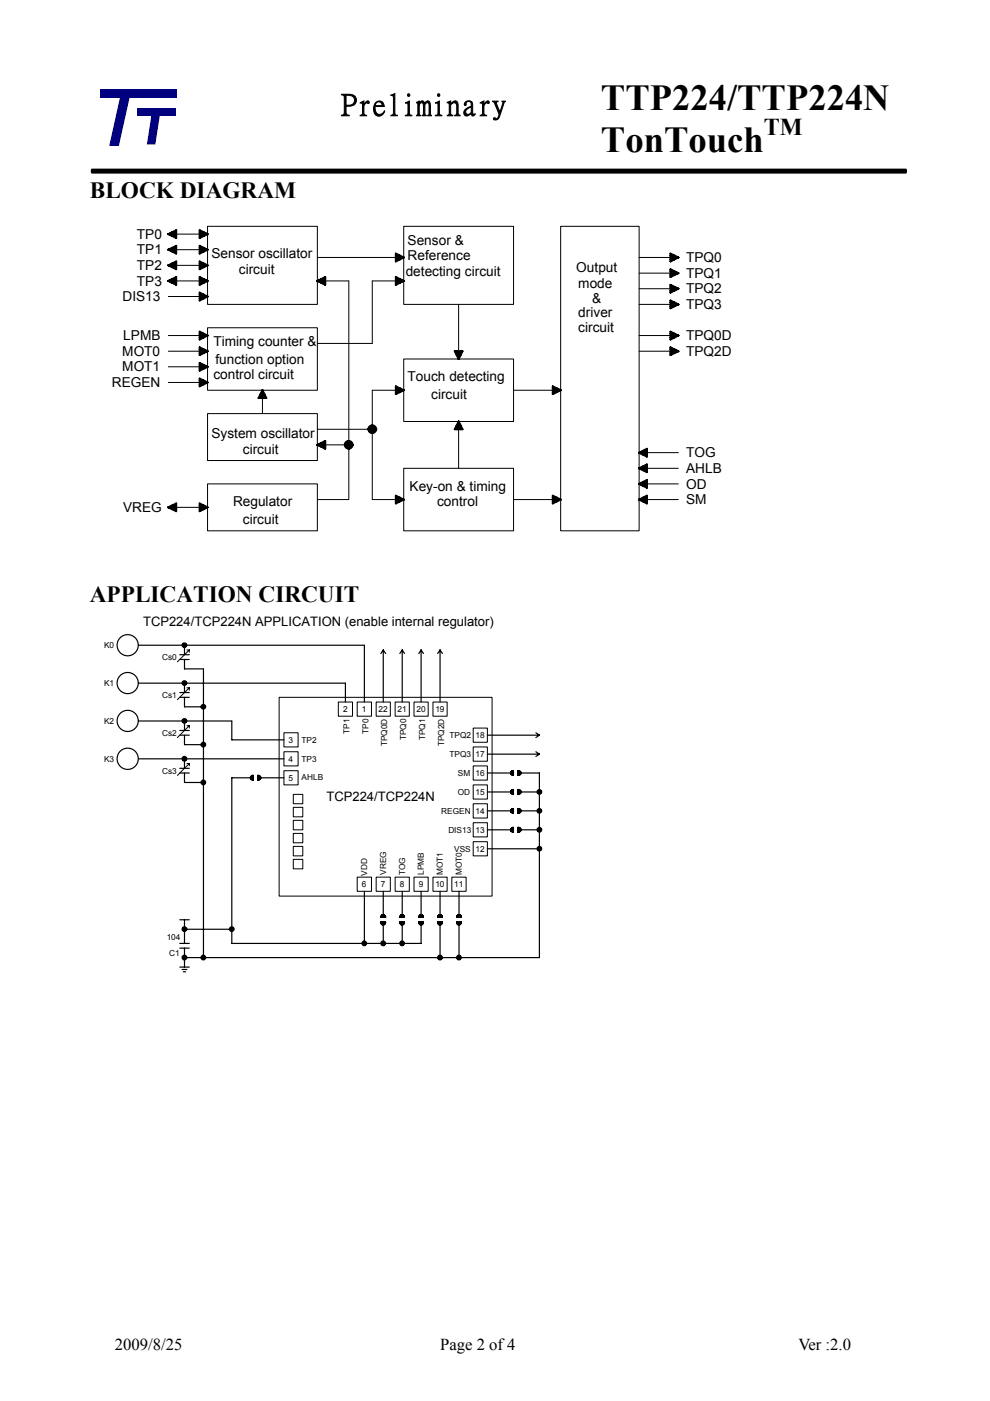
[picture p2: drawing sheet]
<svg xmlns="http://www.w3.org/2000/svg" width="210mm" height="297mm" viewBox="0 0 210 297" stroke-linecap="round" stroke-linejoin="round" font-family="sans-serif">
<g fill="#010180">
<path d="M21.2 19h16.2v1.8h-16.2z"/>
<path d="M29.1 23h8.2v1.6h-8.2z"/>
</g>
<g fill="#010180">
<path d="M25.8 19h2.1l-2.7 11.9h-2z"/>
<path d="M32.3 23h1.8l-1.2 7.6h-1.8z"/>
</g>
<path d="M19.4 36.3h172.8" fill="none" stroke="#000" stroke-width=".62"/>
<g fill="none" stroke="#000" stroke-width=".21">
<path d="M35.7 49.6h6.6M35.7 59.6h6.6M35.7 56.3h6.6M35.7 52.9h6.6M44 48h23.3v16.5h-23.3zM67.3 54.6h16.6M69 59.6h5v46.3h-6.7M83.9 59.6h-5v13.2h-11.6M85.6 48h23.3v16.5h-23.3zM118.9 48h16.6v64.5h-16.6zM135.5 57.9h6.7M135.5 54.6h6.7"/>
<path d="M35.7 74.5h6.6M35.7 71.1h6.6M35.7 62.9h6.6M35.7 77.8h6.6M44 69.5h23.3v13.2h-23.3zM85.6 76.1h23.3v13.3h-23.3zM97.2 64.5v10M135.5 74.5h6.7M135.5 71.1h6.7M135.5 64.5h6.7M135.5 61.2h6.7M35.7 81.1h6.6"/>
<path d="M44 87.7h23.3v9.9h-23.3zM55.6 82.7v5M67.3 91h11.6M69 94.3h5M83.9 82.7h-5v23.2h5M85.6 99.3h23.3v13.2h-23.3zM97.2 91v8.3M108.9 82.7h8.3M137.2 96h6.6M137.2 99.3h6.6M35.7 107.6h6.6M44 102.6h23.3v9.9h-23.3z"/>
<path d="M108.9 105.9h8.3M137.2 105.9h6.6M137.2 102.6h6.6M39.6 137.8h.5M40.1 137.8v.5M40.1 137.8l-2.5 2.5M39.6 145.8h.5M39.6 153.9h.5M40.1 145.8v.5M40.1 153.9v.5M40.1 145.8l-2.5 2.5M40.1 153.9l-2.5 2.5"/>
<path d="M59.2 147.8h45.1v42.2h-45.1zM60.2 155.4h3v3h-3zM60.2 159.4h3v3h-3zM71.7 148.8h3v3h-3zM75.7 148.8h3.1v3h-3.1zM79.8 148.8h3v3h-3zM83.8 148.8h3v3h-3zM87.8 148.8h3v3h-3zM91.8 148.8h3v3h-3zM100.3 158.4h3v3h-3zM100.3 154.4h3v3h-3zM39.6 161.9h.5"/>
<path d="M40.1 161.9v.5M40.1 161.9l-2.5 2.5M60.2 163.4h3v3h-3zM62.2 179.5h2v2h-2zM62.2 176.7h2v2h-2zM62.2 173.9h2v2h-2zM62.2 171.2h2v2h-2zM62.2 168.4h2v2h-2zM100.3 178.5h3v3h-3zM100.3 174.4h3v3h-3zM100.3 170.4h3v3h-3zM100.3 166.4h3v3h-3z"/>
<path d="M100.3 162.4h3v3h-3zM62.2 182.2h2v2h-2zM75.7 186h3.1v3h-3.1zM79.8 186h3v3h-3zM83.8 186h3v3h-3zM87.8 186h3v3h-3zM91.8 186h3v3h-3zM95.8 186h3v3h-3z"/>
</g>
<g fill="none" stroke="#000" stroke-width=".41">
<path d="M35.7 49.6l1.7 .4M35.7 49.6l1.7-.8v1.7zM35.7 52.9l1.7-.8v1.7zM35.7 56.3l1.7-.9v1.7zM35.7 59.6l1.7-.9v1.7zM35.7 59.6l1.7 .4M35.7 56.3l1.7 .4M35.7 52.9l1.7 .5M36.1 49.6h.8M36.1 59.6h.8M36.1 56.3h.8M36.1 52.9h.8"/>
<path d="M36.5 49.2v.8M36.5 52.5v.9M36.5 55.8v.9M36.5 59.2v.8M36.9 49.2v.8M36.9 52.5v.9M36.9 55.8v.9M36.9 59.2v.8M37.4 49.2l-1.7 .4M37.4 59.2l-1.7 .4M37.4 55.8l-1.7 .5M37.4 52.5l-1.7 .4"/>
<path d="M42.3 48.8l1.7 .8-1.7 .9zM42.3 52.1l1.7 .8-1.7 .9zM42.3 55.4l1.7 .9-1.7 .8zM42.3 58.7l1.7 .9-1.7 .8zM42.3 49.2l1.7 .4M42.3 59.2l1.7 .4M42.3 55.8l1.7 .5M42.3 52.5l1.7 .4M42.8 49.2v.8M42.8 52.5v.9M42.8 55.8v.9M42.8 59.2v.8"/>
<path d="M42.8 49.6h.8M42.8 59.6h.8M42.8 56.3h.8M42.8 52.9h.8M43.2 49.2v.8M43.2 52.5v.9M43.2 55.8v.9M43.2 59.2v.8M44 49.6l-1.7 .4M44 59.6l-1.7 .4M44 56.3l-1.7 .4M44 52.9l-1.7 .5"/>
<path d="M67.3 59.6l1.7-.9v1.7zM67.3 59.6l1.7 .4M67.7 59.6h.8M68.1 59.2v.8M68.5 59.2v.8M69 59.2l-1.7 .4M83.9 53.8l1.7 .8-1.7 .8zM83.9 58.7l1.7 .9-1.7 .8zM83.9 59.2l1.7 .4M83.9 54.2l1.7 .4M84.3 54.6h.9M84.3 59.6h.9"/>
<path d="M84.3 54.2v.8M84.3 59.2v.8M84.8 54.2v.8M84.8 59.2v.8M85.6 59.6l-1.7 .4M85.6 54.6l-1.7 .4M142.2 53.8l1.6 .8-1.6 .8zM142.2 57.1l1.6 .8-1.6 .8zM142.2 57.5l1.6 .4M142.2 54.2l1.6 .4M142.6 54.2v.8M142.6 57.5v.8"/>
<path d="M142.6 57.9h.8M142.6 54.6h.8M143 54.2v.8M143 57.5v.8M143.8 57.9l-1.6 .4M143.8 54.6l-1.6 .4M42.3 62l1.7 .9-1.7 .8zM42.3 62.5l1.7 .4M42.3 70.3l1.7 .8-1.7 .9zM42.3 73.6l1.7 .9-1.7 .8zM42.3 76.9l1.7 .9-1.7 .8zM42.3 70.7l1.7 .4"/>
<path d="M42.3 77.4l1.7 .4M42.3 74l1.7 .5M42.8 74.5h.8M42.8 71.1h.8M42.8 62.9h.8M42.8 62.5v.8M42.8 70.7v.9M42.8 74v.9M42.8 77.4v.8M42.8 77.8h.8M43.2 62.5v.8M43.2 70.7v.9"/>
<path d="M43.2 74v.9M43.2 77.4v.8M44 62.9l-1.7 .4M44 71.1l-1.7 .5M44 77.8l-1.7 .4M44 74.5l-1.7 .4M96.4 74.5h1.7l-.9 1.6zM96.8 74.5l.4 1.6M96.8 75.3h.9M96.8 74.9h.9M97.2 74.9v.8M97.7 74.5l-.5 1.6"/>
<path d="M142.2 73.6l1.6 .9-1.6 .8zM142.2 74l1.6 .5M142.2 60.4l1.6 .8-1.6 .8zM142.2 63.7l1.6 .8-1.6 .9zM142.2 70.3l1.6 .8-1.6 .9zM142.2 70.7l1.6 .4M142.2 64.1l1.6 .4M142.2 60.8l1.6 .4M142.6 74.5h.8M142.6 60.8v.8M142.6 64.1v.8M142.6 70.7v.9"/>
<path d="M142.6 74v.9M142.6 71.1h.8M142.6 64.5h.8M142.6 61.2h.8M143 60.8v.8M143 64.1v.8M143 70.7v.9M143 74v.9M143.8 74.5l-1.6 .4M143.8 71.1l-1.6 .5M143.8 64.5l-1.6 .4M143.8 61.2l-1.6 .4"/>
<path d="M42.3 80.3l1.7 .8-1.7 .8zM42.3 80.7l1.7 .4M42.8 80.7v.8M42.8 81.1h.8M43.2 80.7v.8M44 81.1l-1.7 .4M55.2 83.6h.9M55.2 84h.9M55.6 82.7l.5 1.7M55.6 82.7l-.4 1.7M55.6 83.1v.9M55.6 82.7l.9 1.7h-1.7z"/>
<path d="M67.3 94.3l1.7 .4M67.3 94.3l1.7-.8v1.6zM67.7 94.3h.8M68.1 93.9v.8M68.5 93.9v.8M69 93.9l-1.7 .4M73.1 94.3l.9-.8 .8 .8-.8 .8zM73.5 94.3l.5 .4-.5-.4M74 93.9l.4 .4-.4 .4zM74 93.9l-.5 .4M78.1 91l.9-.8 .8 .8-.8 .8zM78.5 91l.5 .4-.5-.4"/>
<path d="M79 90.6l.4 .4-.4 .4zM79 90.6l-.5 .4M83.9 81.9l1.7 .8-1.7 .9zM83.9 82.3l1.7 .4M84.3 82.3v.8M84.3 82.7h.9M84.8 82.3v.8M85.6 82.7l-1.7 .4M96.8 90.2h.9M96.8 90.6h.9M97.2 89.4l.5 1.6M97.2 89.4l-.4 1.6"/>
<path d="M97.2 89.8v.8M97.2 89.4l.9 1.6h-1.7zM117.2 81.9l1.7 .8-1.7 .9zM117.2 82.3l1.7 .4M117.6 82.3v.8M117.6 82.7h.8M118 82.3v.8M118.9 82.7l-1.7 .4M135.5 96l1.7-.9v1.7zM135.5 99.3l1.7-.8v1.6zM135.5 96l1.7 .4M135.5 99.3l1.7 .4"/>
<path d="M135.9 96h.9M135.9 99.3h.9M136.3 95.6v.8M136.3 98.9v.8M136.8 95.6v.8M136.8 98.9v.8M137.2 95.6l-1.7 .4M137.2 98.9l-1.7 .4M35.7 107.6l1.7-.9v1.7zM35.7 107.6l1.7 .4M36.1 107.6h.8M36.5 107.1v.9"/>
<path d="M36.9 107.1v.9M37.4 107.1l-1.7 .5M42.3 106.7l1.7 .9-1.7 .8zM42.3 107.1l1.7 .5M42.8 107.1v.9M42.8 107.6h.8M43.2 107.1v.9M44 107.6l-1.7 .4M83.9 105.1l1.7 .8-1.7 .8zM83.9 105.5l1.7 .4M84.3 105.9h.9M84.3 105.5v.8"/>
<path d="M84.8 105.5v.8M85.6 105.9l-1.7 .4M117.2 105.5l1.7 .4M117.2 105.1l1.7 .8-1.7 .8zM117.6 105.9h.8M117.6 105.5v.8M118 105.5v.8M118.9 105.9l-1.7 .4M135.5 105.9l1.7 .4M135.5 105.9l1.7-.8v1.6zM135.5 102.6l1.7-.8v1.6zM135.5 102.6l1.7 .4"/>
<path d="M135.9 105.9h.9M135.9 102.6h.9M136.3 102.2v.8M136.3 105.5v.8M136.8 102.2v.8M136.8 105.5v.8M137.2 105.5l-1.7 .4M137.2 102.2l-1.7 .4"/>
<circle cx="73.9" cy="94.3" r=".4"/>
<circle cx="73.9" cy="94.3" r=".82"/>
<circle cx="78.9" cy="91" r=".4"/>
<circle cx="78.9" cy="91" r=".82"/>
</g>
<g fill="none" stroke="#000" stroke-width=".25">
<path d="M29.3 136.8h48v12M38.1 139.8h2M38.1 138.8h2M38.9 136.5v.6M38.9 137.1h.5M38.9 136.5h.5M38.9 136.5l.5 .6M39.1 139.8v2h4v61.2M39.1 136.8v2M39.4 136.5v.6M39.4 136.5l-.5 .6M81.3 137.8v11"/>
<path d="M81.3 137.8l.5 .8M81.3 137.8l-.5 .8M85.3 137.8v11M85.3 137.8l.5 .8M85.3 137.8l-.5 .8M89.3 137.8v11M89.3 137.8l.5 .8M89.3 137.8l-.5 .8M93.3 137.8v11M93.3 137.8l.5 .8M93.3 137.8l-.5 .8M29.3 144.8h43.9v4"/>
<path d="M29.3 152.9h19.8v4h11.1M38.1 155.9h2M38.1 147.8h2M38.1 146.8h2M38.1 154.9h2M38.9 144.6v.5M38.9 152.6v.5M38.9 145.1h.5M38.9 144.6h.5M38.9 144.6l.5 .5M38.9 153.1h.5M38.9 152.6h.5"/>
<path d="M38.9 152.6l.5 .5M39.1 144.8v2M39.1 147.8v2.1h4M39.1 152.9v2M39.1 155.9v2h4M39.4 144.6v.5M39.4 152.6v.5M39.4 144.6l-.5 .5M39.4 152.6l-.5 .5M42.9 149.6v.5M42.9 157.6v.5M42.9 150.1h.5"/>
<path d="M42.9 149.6h.5M42.9 149.6l.5 .5M42.9 158.1h.5M42.9 157.6h.5M42.9 157.6l.5 .5M43.4 149.6v.5M43.4 157.6v.5M43.4 149.6l-.5 .5M43.4 157.6l-.5 .5M103.3 155.9h11.1M103.3 159.9h11.1M113.6 155.4l.8 .5"/>
<path d="M113.6 159.4l.8 .5M114.4 155.9l-.8 .5M114.4 159.9l-.8 .5M29.3 160.9h30.9M38.1 163.9h2M38.1 162.9h2M38.9 160.6v.5M38.9 161.1h.5M38.9 160.6h.5M38.9 160.6l.5 .5M39.1 160.9v2M39.1 163.9v2h4"/>
<path d="M39.4 160.6v.5M39.4 160.6l-.5 .5M42.9 165.7v.5M42.9 166.2h.5M42.9 165.7h.5M42.9 165.7l.5 .5M43.4 165.7v.5M43.4 165.7l-.5 .5M53.2 164.9h-4.1v35.1h40.2v-4.5M53.4 164.4v.8M53.6 164.7l-.3 .2 .1 .2h.2M53.6 164.4a.48 .48 0 0 0-.5 .5 .48 .48 0 0 0 .5 .5"/>
<path d="M53.7 164.7h-.5v.5h.5M53.7 164.4v1M54.7 164.4a.5 .5 0 0 1 .6 .5 .5 .5 0 0 1-.6 .5zM54.7 164.9h5.5M54.7 164.7h.5M54.7 165.2h.5M54.9 164.7v.5M103.3 163.9h5.1M103.3 180h11.1M103.3 175.9h5.1M103.3 171.9h5.1M103.3 167.9h5.1"/>
<path d="M108.6 163.4v.7M108.6 167.4v.8M108.6 171.4v.8M108.6 175.4v.8M108.8 175.7l-.3 .2v.2h.3M108.8 175.4a.49 .49 0 0 0-.5 .5 .49 .49 0 0 0 .5 .5M108.8 171.7h-.3v.2v.2h.3M108.8 171.4a.48 .48 0 0 0-.5 .5 .48 .48 0 0 0 .5 .5M108.8 167.7l-.3 .2v.2h.3M108.8 167.4a.49 .49 0 0 0-.5 .5 .49 .49 0 0 0 .5 .5M108.8 163.7l-.3 .2v.1l.3 .1M108.8 163.4a.48 .48 0 0 0-.5 .5 .48 .48 0 0 0 .5 .5"/>
<path d="M108.9 167.7h-.5v.5h.5M108.9 171.7h-.5v.5h.5M108.9 175.7h-.5v.5h.5M108.9 163.6h-.5v.5h.5M108.9 163.4v1M108.9 167.4v1M108.9 171.4v1M108.9 175.4v1M109.8 175.4a.5 .5 0 0 1 .7 .5 .5 .5 0 0 1-.7 .5M109.8 171.4a.5 .5 0 0 1 .7 .5 .5 .5 0 0 1-.7 .5M109.8 167.4a.5 .5 0 0 1 .7 .5 .5 .5 0 0 1-.7 .5M109.8 163.4a.5 .5 0 0 1 .7 .5 .5 .5 0 0 1-.7 .5"/>
<path d="M109.9 168.2h.5M109.9 167.7h.5M109.9 172.2h.5M109.9 171.7h.5M109.9 176.2h.5M109.9 175.7h.5M109.9 163.9h4.5v39.1h-75.3M109.9 175.9h4.5M109.9 171.9h4.5M109.9 167.9h4.5M109.9 163.4v1M109.9 167.4v1"/>
<path d="M109.9 171.4v1M109.9 175.4v1M109.9 163.6h.5M109.9 164.1h.5M110.1 163.6v.5M110.1 167.7v.5M110.1 171.7v.5M110.1 175.7v.5M114.1 168.2h.5M114.1 167.7h.5M114.1 167.7v.5M114.1 171.7v.5"/>
<path d="M114.1 175.7v.5M114.1 179.7v.5M114.1 167.7l.5 .5M114.1 172.2h.5M114.1 171.7h.5M114.1 171.7l.5 .5M114.1 176.2h.5M114.1 175.7h.5M114.1 175.7l.5 .5M114.1 179.7h.5M114.1 179.7l.5 .5M114.6 167.7l-.5 .5"/>
<path d="M114.6 167.7v.5M114.6 171.7v.5M114.6 175.7v.5M114.6 179.7v.5M114.6 171.7l-.5 .5M114.6 175.7l-.5 .5M114.6 179.7l-.5 .5M38.1 195h2M38.9 197.3h.5M38.9 196.8h.5M38.9 196.8v.5M38.9 196.8l.5 .5"/>
<path d="M39.1 197h10M39.1 195v5M39.4 196.8v.5M39.4 196.8l-.5 .5M48.9 197.3h.5M48.9 196.8h.5M48.9 196.8v.5M48.9 196.8l.5 .5M49.4 196.8l-.5 .5M49.4 196.8v.5M77 199.8h.5M77 199.8v.5"/>
<path d="M77 199.8l.5 .5M77.3 189v11M77.5 199.8l-.5 .5M77.5 199.8v.5M80.8 195.5a.5 .5 0 0 0 .4 .6 .5 .5 0 0 0 .5-.6M80.8 195.5h1M81 199.8h.5M81 194.5v-.5h.5v.5M81 195.5v.5M81 199.8v.5M81 199.8l.5 .5M81 194.2h.8"/>
<path d="M81 195.7h.5M81 194.5l.2-.4 .2 .1v.3M81.3 189v5M81.3 195.5v4.5M81.5 199.8l-.5 .5M81.5 195.5v.5M81.5 199.8v.5M81.7 194.5a.49 .49 0 0 0-.5-.6 .49 .49 0 0 0-.4 .6h1M84.8 195.5a.49 .49 0 0 0 .4 .6 .49 .49 0 0 0 .5-.6M84.8 195.5h1M85 199.8h.5M85 195.5v.5"/>
<path d="M85 199.8v.5M85 199.8l.5 .5M85 194.2h.8M85 195.7h.5M85.3 189v5M85.3 195.5v4.5M85.5 194.5l-.1-.3-.1-.1-.3 .4v-.5h.5v.5M85.5 199.8l-.5 .5M85.5 195.5v.5M85.5 199.8v.5M85.7 194.5a.48 .48 0 0 0-.5-.6 .48 .48 0 0 0-.4 .6h1M88.8 195.5a.49 .49 0 0 0 .5 .6 .49 .49 0 0 0 .4-.6"/>
<path d="M88.8 195.5h1M89 194.2h.8M89 195.7h.5M89 195.5v.5M89.3 189v5M89.5 194.5l-.1-.3-.1-.1-.2 .1v.3l-.1-.5h.5v.5M89.5 195.5v.5M89.7 194.5a.48 .48 0 0 0-.4-.6 .48 .48 0 0 0-.5 .6h1M92.8 195.5a.5 .5 0 0 0 .5 .6 .5 .5 0 0 0 .5-.6M92.8 195.5h1M93 194.5v-.5h.6v.5M93 195.5v.5"/>
<path d="M93 194.2h.8M93 195.7h.6M93.1 194.5l.2-.4 .2 .1v.3M93.3 189v5M93.3 195.5v7.5M93.6 195.5v.5M93.8 194.5a.49 .49 0 0 0-.5-.6 .49 .49 0 0 0-.5 .6h1M96.8 195.5a.49 .49 0 0 0 .5 .6 .49 .49 0 0 0 .5-.6M96.8 195.5h1M97.1 194.5v-.5h.5v.5M97.1 195.5v.5M97.1 194.2h.7"/>
<path d="M97.1 195.7h.5M97.1 194.5v-.3l.2-.1 .2 .1v.3M97.3 189v5M97.3 195.5v7.5M97.6 195.5v.5M97.8 194.5a.48 .48 0 0 0-.5-.6 .48 .48 0 0 0-.5 .6h1M114.1 180.2h.5M38.1 205h2M38.1 201h2M38.1 200h2M38.6 205.5h1M38.9 203.3h.5"/>
<path d="M38.9 202.8h.5M38.9 206h.5M38.9 202.8v.5M38.9 202.8l.5 .5M39.1 201v4M39.4 202.8v.5M39.4 202.8l-.5 .5M42.9 203.3h.5M42.9 202.8h.5M42.9 202.8v.5M42.9 202.8l.5 .5M43.4 202.8l-.5 .5"/>
<path d="M43.4 202.8v.5M77 200.3h.5M81 200.3h.5M85 200.3h.5M93 203.3h.6M93 202.8h.6M93 202.8v.5M93 202.8l.6 .5M93.6 202.8l-.6 .5M93.6 202.8v.5M97.1 203.3h.5M97.1 202.8h.5"/>
<path d="M97.1 202.8v.5M97.1 202.8l.5 .5M97.6 202.8l-.5 .5M97.6 202.8v.5"/>
<circle cx="27.1" cy="136.8" r="2.25"/>
<circle cx="39.1" cy="136.8" r=".24"/>
<circle cx="39.1" cy="136.8" r=".49"/>
<circle cx="27.1" cy="144.8" r="2.25"/>
<circle cx="27.1" cy="152.8" r="2.25"/>
<circle cx="39.1" cy="152.9" r=".24"/>
<circle cx="39.1" cy="152.8" r=".49"/>
<circle cx="39.1" cy="144.8" r=".49"/>
<circle cx="39.1" cy="144.8" r=".24"/>
<circle cx="43.1" cy="157.9" r=".49"/>
<circle cx="43.1" cy="149.8" r=".49"/>
<circle cx="43.1" cy="157.9" r=".24"/>
<circle cx="43.1" cy="149.8" r=".24"/>
<circle cx="27.1" cy="160.9" r="2.25"/>
<circle cx="39.1" cy="160.9" r=".5"/>
<circle cx="39.1" cy="160.9" r=".24"/>
<circle cx="43.1" cy="165.9" r=".49"/>
<circle cx="43.1" cy="165.9" r=".24"/>
<circle cx="114.4" cy="175.9" r=".49"/>
<circle cx="114.4" cy="167.9" r=".49"/>
<circle cx="114.4" cy="179.9" r=".24"/>
<circle cx="114.4" cy="167.9" r=".24"/>
<circle cx="114.4" cy="175.9" r=".24"/>
<circle cx="114.4" cy="171.9" r=".23"/>
<circle cx="114.4" cy="179.9" r=".49"/>
<circle cx="114.4" cy="171.9" r=".49"/>
<circle cx="39.1" cy="197" r=".49"/>
<circle cx="39.1" cy="197" r=".24"/>
<circle cx="49.1" cy="197" r=".49"/>
<circle cx="49.1" cy="197" r=".24"/>
<circle cx="39.1" cy="203" r=".5"/>
<circle cx="39.1" cy="203" r=".24"/>
<circle cx="43.1" cy="203" r=".49"/>
<circle cx="43.1" cy="203" r=".24"/>
<circle cx="77.2" cy="200" r=".49"/>
<circle cx="77.2" cy="200" r=".24"/>
<circle cx="81.2" cy="200" r=".5"/>
<circle cx="81.2" cy="200" r=".24"/>
<circle cx="85.3" cy="200" r=".49"/>
<circle cx="85.3" cy="200" r=".24"/>
<circle cx="93.3" cy="203" r=".5"/>
<circle cx="93.3" cy="203" r=".24"/>
<circle cx="97.3" cy="203" r=".49"/>
<circle cx="97.3" cy="203" r=".24"/>
</g>
<g font-size="7.8">
<text x="127.4" y="23.3">TTP224/TTP224N</text>
<text x="127.4" y="32.2">TonTouch</text>
</g>
<text font-size="6.3" x="72.4" y="24.2">Preliminary</text>
<text font-size="5.1" x="161.9" y="28.7">TM</text>
<g font-size="4.9">
<text x="19" y="42">BLOCK DIAGRAM</text>
<text x="19" y="127.7">APPLICATION CIRCUIT</text>
</g>
<g font-size="3.5">
<text x="24.3" y="286.2">2009/8/25</text>
<text x="93.3" y="286.2">Page 2 of 4</text>
<text x="169.3" y="286.2">Ver :2.0</text>
</g>
<g font-size="2.9">
<text x="29" y="50.6">TP0</text>
<text x="29" y="53.9">TP1</text>
<text x="86.4" y="51.9">Sensor &amp;</text>
<text x="29" y="57.3">TP2</text>
<text x="44.8" y="54.8">Sensor oscillator</text>
<text x="50.7" y="58.1">circuit</text>
<text x="86" y="58.5">detecting circuit</text>
<text x="86.4" y="55.2">Reference</text>
<text x="122.2" y="57.7">Output</text>
<text x="145.5" y="58.9">TPQ1</text>
<text x="145.5" y="55.6">TPQ0</text>
<text x="26" y="63.9">DIS13</text>
<text x="29" y="60.6">TP3</text>
<text x="122.6" y="61">mode</text>
<text x="125.5" y="64.3">&amp;</text>
<text x="145.5" y="65.5">TPQ3</text>
<text x="145.5" y="62.2">TPQ2</text>
<text x="122.6" y="70.5">circuit</text>
<text x="122.6" y="67.2">driver</text>
<text x="25.9" y="75.5">MOT0</text>
<text x="26.1" y="72.2">LPMB</text>
<text x="45.3" y="73.4">Timing counter &amp;</text>
<text x="45.7" y="77.1">function option</text>
<text x="145.5" y="75.5">TPQ2D</text>
<text x="145.5" y="72.2">TPQ0D</text>
<text x="23.7" y="82.1">REGEN</text>
<text x="25.9" y="78.8">MOT1</text>
<text x="45.3" y="80.4">control circuit</text>
<text x="86.4" y="80.8">Touch detecting</text>
<text x="91.4" y="84.6">circuit</text>
<text x="44.8" y="92.8">System oscillator</text>
<text x="51.5" y="96.2">circuit</text>
<text x="145.5" y="97">TOG</text>
<text x="145.5" y="100.3">AHLB</text>
<text x="49.4" y="107.3">Regulator</text>
<text x="86.8" y="104">Key-on &amp; timing</text>
<text x="92.7" y="107.3">control</text>
<text x="145.5" y="106.9">SM</text>
<text x="145.5" y="103.6">OD</text>
<text x="26.1" y="108.6">VREG</text>
<text x="51.5" y="111">circuit</text>
</g>
<g font-size="2.8">
<text x="30.3" y="132.7">TCP224/TCP224N APPLICATION (enable internal regulator)</text>
<text x="69.2" y="169.9">TCP224/TCP224N</text>
</g>
<g font-size="1.8">
<text x="22.1" y="137.4">K0</text>
<text x="34.4" y="139.9">Cs0</text>
<text x="22.1" y="145.5">K1</text>
<text x="34.4" y="148">Cs1</text>
<text x="22.1" y="153.5">K2</text>
<text x="34.4" y="156">Cs2</text>
<text x="72.7" y="151">2</text>
<text x="74.1" y="155.6" transform="rotate(-90 74.1 155.6)">TP1</text>
<text x="76.8" y="151">1</text>
<text x="78.1" y="155.6" transform="rotate(-90 78.1 155.6)">TP0</text>
<text x="80.3" y="151">22</text>
<text x="84.3" y="151">21</text>
<text x="88.3" y="151">20</text>
<text x="92.3" y="151">19</text>
<text x="22.1" y="161.5">K3</text>
<text x="61.2" y="157.5">3</text>
<text x="61.2" y="161.5">4</text>
<text x="63.9" y="157.5">TP2</text>
<text x="63.9" y="161.5">TP3</text>
<text x="82.1" y="158.2" transform="rotate(-90 82.1 158.2)">TPQ0D</text>
<text x="86.1" y="157" transform="rotate(-90 86.1 157)">TPQ0</text>
<text x="90.1" y="157" transform="rotate(-90 90.1 157)">TPQ1</text>
<text x="94.1" y="158.2" transform="rotate(-90 94.1 158.2)">TPQ2D</text>
<text x="95.3" y="160.5">TPQ3</text>
<text x="95.3" y="156.5">TPQ2</text>
<text x="100.8" y="160.5">17</text>
<text x="100.8" y="156.5">18</text>
<text x="34.4" y="164">Cs3</text>
<text x="61.2" y="165.5">5</text>
<text x="63.9" y="165.3">AHLB</text>
<text x="97.1" y="164.5">SM</text>
<text x="100.8" y="164.5">16</text>
<text x="93.6" y="172.6">REGEN</text>
<text x="97.1" y="168.5">OD</text>
<text x="100.8" y="172.6">14</text>
<text x="100.8" y="168.5">15</text>
<text x="95.1" y="176.6">DIS13</text>
<text x="100.8" y="176.6">13</text>
<text x="77.9" y="185.7" transform="rotate(-90 77.9 185.7)">VDD</text>
<text x="81.9" y="185.4" transform="rotate(-90 81.9 185.4)">VREG</text>
<text x="85.9" y="185.5" transform="rotate(-90 85.9 185.5)">TOG</text>
<text x="89.9" y="185.5" transform="rotate(-90 89.9 185.5)">LPMB</text>
<text x="93.9" y="185.6" transform="rotate(-90 93.9 185.6)">MOT1</text>
<text x="96.3" y="180.6">VSS</text>
<text x="97.9" y="185.6" transform="rotate(-90 97.9 185.6)">MOT0</text>
<text x="100.8" y="180.6">12</text>
<text x="76.8" y="188.1">6</text>
<text x="80.8" y="188.1">7</text>
<text x="84.8" y="188.1">8</text>
<text x="88.8" y="188.1">9</text>
<text x="92.3" y="188.1">10</text>
<text x="96.3" y="188.1">11</text>
<text x="35.3" y="199.4">104</text>
<text x="35.9" y="202.6">C1</text>
</g>
</svg>
